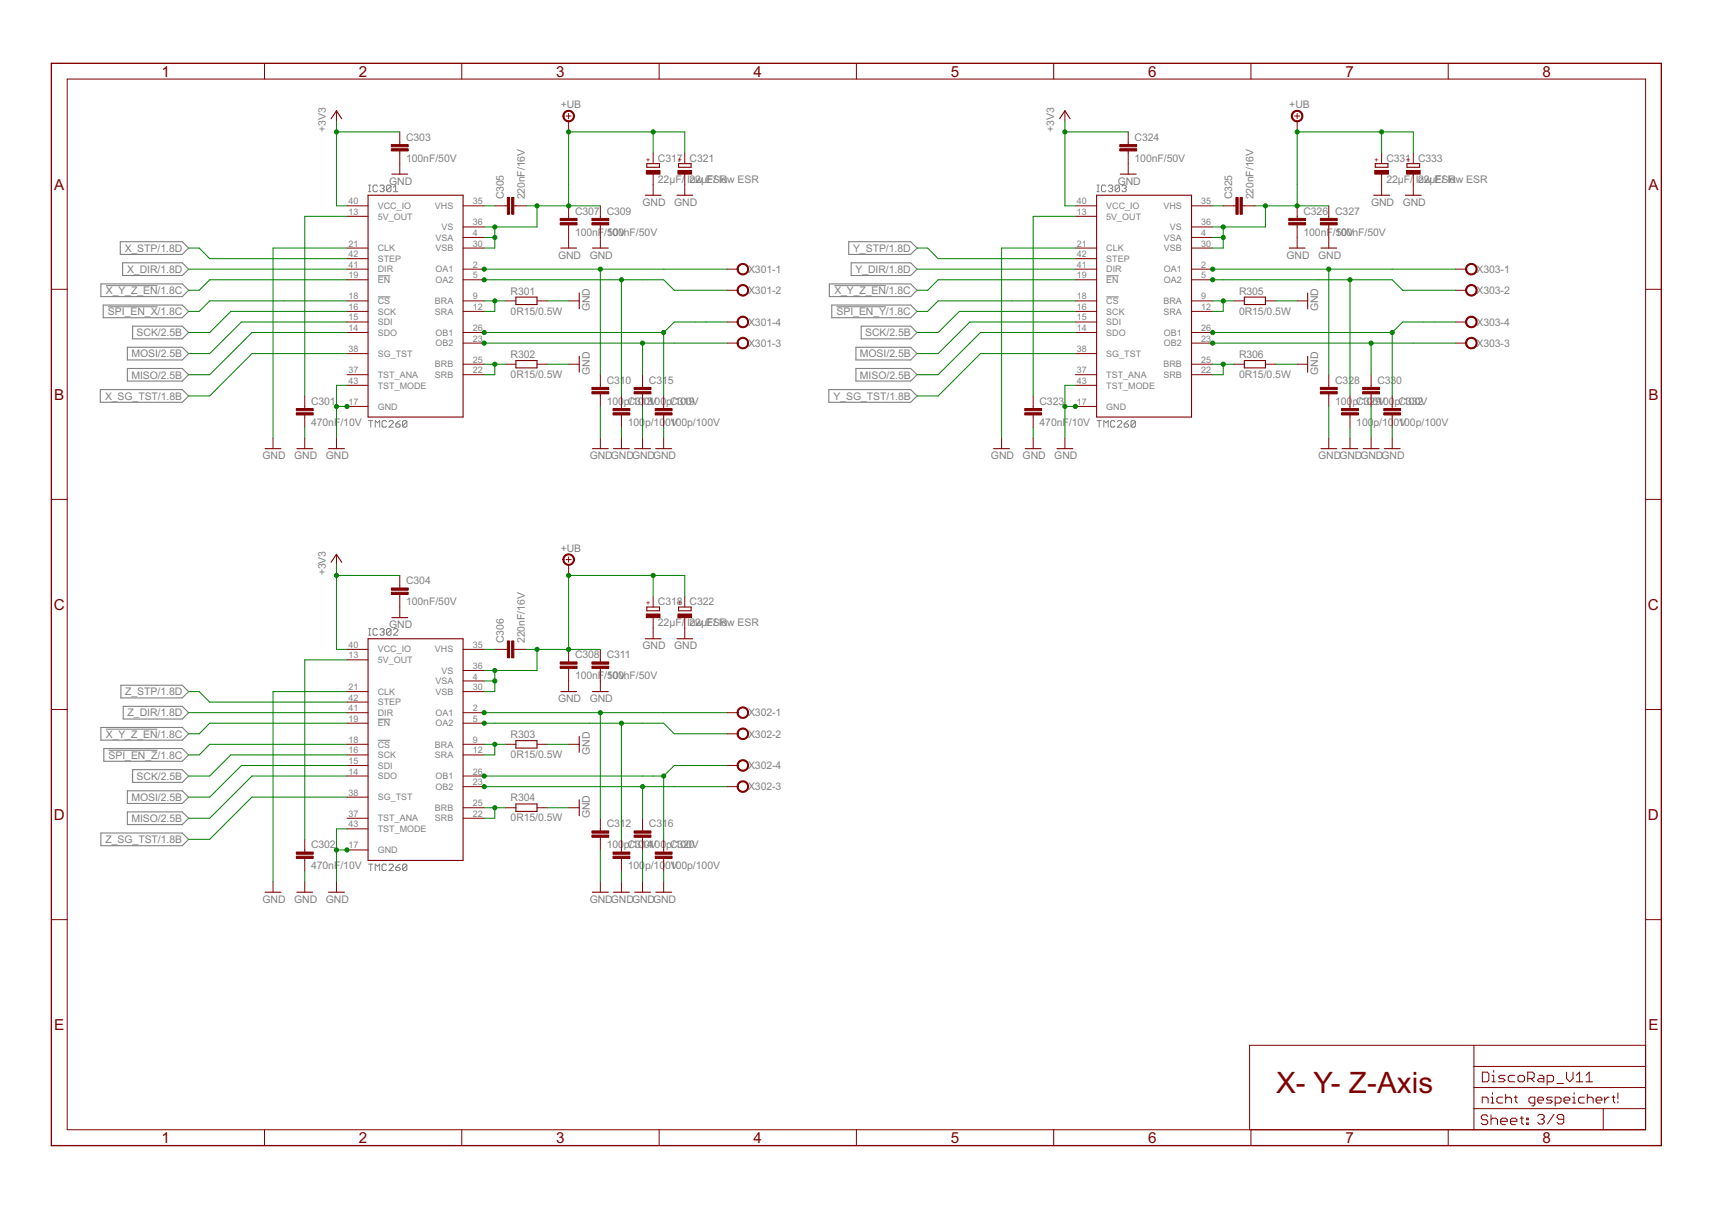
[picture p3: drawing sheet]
<svg xmlns="http://www.w3.org/2000/svg" width="297mm" height="210mm" viewBox="0 0 297 210" stroke-linecap="round" stroke-linejoin="round" font-family="sans-serif">
<g fill="none" stroke="#808080" stroke-width=".17">
<path d="M63.9 33.3h.4M63.9 32.1h.4M64.1 32.1v1.2M65.5 32.3l-.2-.2h-.4l-.2 .2v.8l.2 .2h.4l.2-.2M65.9 32.3l.2-.2h.4l.2 .2-.2 .4M66.3 32.7h.2M66.5 32.7l.2 .2-.2 .4h-.4l-.2-.2M67.8 32.3v.8l-.2 .2h-.3l-.2-.2M67.8 32.3l-.2-.2h-.3l-.2 .2v.8M67.8 32.3l-.7 .8M68.3 32.5l.3-.4v1.2M68.3 33.3h.7"/>
<path d="M190.3 33.3h.4M190.3 32.1h.4M190.5 32.1v1.2M191.9 32.3l-.2-.2h-.4l-.2 .2v.8l.2 .2h.4l.2-.2M192.3 32.3l.2-.2h.4l.2 .2-.2 .4M192.7 32.7h.2M192.9 32.7l.2 .2-.2 .4h-.4l-.2-.2M194.2 32.3v.8l-.1 .2h-.4l-.2-.2M194.2 32.3l-.1-.2h-.4l-.2 .2v.8M194.2 32.3l-.7 .8M194.7 32.3l.1-.2h.4l.2 .2-.2 .4M195 32.7h.2"/>
<path d="M195.2 32.7l.2 .2-.2 .4h-.4l-.1-.2M18.4 49.6h8.9M18.7 53.2h8.6M65.6 51.5h2.1M65.6 47.8h2.1M144.8 49.6h8.9M145.1 53.2h8.6M191.9 51.5h2.2M191.9 47.8h2.2M63.9 73h.8M64.3 73v1.1M65.1 74.1v-1.1l.4 .3 .4-.3v1.1"/>
<path d="M67.1 73.2l-.2-.2h-.4l-.2 .2v.7l.2 .2h.4l.2-.2M67.5 73.2l.2-.2h.4l.1 .2v.1l-.7 .8h.7M68.7 73.5h.5l.2 .4-.2 .2h-.3l-.2-.2zM69.4 73l-.7 .5M70.6 73.2l-.2-.2h-.4l-.2 .2v.7M70.6 73.2v.7l-.2 .2h-.4l-.2-.2M70.6 73.2l-.8 .7M190.3 73h.8M190.7 73v1.1M191.5 74.1v-1.1l.4 .3 .4-.3v1.1M193.4 73.2l-.1-.2h-.4l-.2 .2v.7l.2 .2h.4l.1-.2M193.9 73.2l.2-.2h.3l.2 .2v.1l-.7 .8h.7"/>
<path d="M195.1 73.5h.5l.2 .4-.2 .2h-.4l-.1-.2zM195.8 73l-.7 .5M197 73.2l-.2-.2h-.4l-.2 .2v.7M197 73.2v.7l-.2 .2h-.4l-.2-.2M197 73.2l-.8 .7M63.9 110.2h.4M63.9 109.1h.4M64.1 109.1v1.1M65.5 109.2l-.2-.1h-.4l-.2 .1v.8l.2 .2h.4l.2-.2M65.9 109.2l.2-.1h.4l.2 .1-.2 .4M66.3 109.6h.2M66.5 109.6l.2 .2-.2 .4h-.4l-.2-.2"/>
<path d="M67.8 109.2l-.2-.1h-.3l-.2 .1v.8M67.8 109.2v.8l-.2 .2h-.3l-.2-.2M67.8 109.2l-.7 .8M68.3 109.2l.2-.1h.3l.2 .1v.2l-.7 .8h.7M18.4 126.5h8.9M18.8 130.2h8.5M65.6 128.4h2.1M65.6 124.8h2.1M63.9 149.9h.8M64.3 149.9v1.1M65.1 151v-1.1l.4 .4 .4-.4v1.1M67.1 150.1l-.2-.2h-.4l-.2 .2v.8l.2 .1h.4l.2-.1"/>
<path d="M67.5 150.1l.2-.2h.4l.1 .2v.2l-.7 .7h.7M68.7 150.5h.5l.2 .4-.2 .1h-.3l-.2-.1zM69.4 149.9l-.7 .6M70.6 150.1l-.2-.2h-.4l-.2 .2v.8M70.6 150.1v.8l-.2 .1h-.4l-.2-.1M70.6 150.1l-.8 .8"/>
</g>
<g fill="none" stroke="#808080" stroke-width=".19">
<path d="M17.5 49.3h14.1l1.1 1.1-1.1 1.1h-14.1zM17.9 52.9h13.7l1.1 1.1-1.1 1.1h-13.7zM20.9 41.9h10.7l1.1 1.1-1.1 1.1h-10.7zM21.3 45.6h10.3l1.1 1.1-1.1 1.1h-10.3zM23 56.6h8.6l1.1 1.1-1.1 1.1h-8.6zM143.9 49.3h14.1l1.1 1.1-1.1 1.1h-14.1zM144.3 52.9h13.7l1.1 1.1-1.1 1.1h-13.7zM147.3 41.9h10.7l1.1 1.1-1.1 1.1h-10.7zM147.7 45.6h10.3l1.1 1.1-1.1 1.1h-10.3zM149.4 56.6h8.6l1.1 1.1-1.1 1.1h-8.6zM17.4 67.6h14.2l1.1 1.1-1.1 1.1h-14.2zM22.1 60.2h9.5l1.1 1.1-1.1 1.1h-9.5z"/>
<path d="M22.1 63.9h9.5l1.1 1.1-1.1 1.1h-9.5zM143.8 67.6h14.2l1.1 1.1-1.1 1.1h-14.2zM148.5 60.2h9.5l1.1 1.1-1.1 1.1h-9.5zM148.5 63.9h9.5l1.1 1.1-1.1 1.1h-9.5zM21 118.9h10.6l1.1 1.1-1.1 1.1h-10.6zM17.5 126.2h14.1l1.1 1.1-1.1 1.1h-14.1zM18 129.9h13.6l1.1 1.1-1.1 1.1h-13.6zM21.4 122.5h10.2l1.1 1.1-1.1 1.1h-10.2zM22.1 137.2h9.5l1.1 1.1-1.1 1.1h-9.5zM23 133.5h8.6l1.1 1.1-1.1 1.1h-8.6zM17.5 144.5h14.1l1.1 1.1-1.1 1.1h-14.1zM22.1 140.8h9.5l1.1 1.1-1.1 1.1h-9.5z"/>
</g>
<g fill="none" stroke="#800000" stroke-width=".17">
<path d="M11.7 13.7h273.8v182.3h-273.8zM45.9 11v2.7M58.4 19.2v1.9M80.1 11v2.7M98.7 19.7v.9M114.4 11v2.7M148.6 11v2.7M182.8 11v2.7M184.8 19.2v1.9M217 11v2.7M225.1 19.7v.9M251.3 11v2.7"/>
<path d="M60.2 35.7h3.7M60.2 37.5h3.7M69.4 22.9v2.2M69.4 26.2v4M80.3 35.7h3.7M80.3 39.4h3.7M85.9 35.7h2.2M89.1 35.7h2.2M98.2 20.1h.9M98.7 21.1v1.8M98.7 35.7v2.2M98.7 39v4"/>
<path d="M104.2 35.7v2.2M104.2 39v4M113.3 26.5v1.9M113.3 30.2v3.7M118.8 26.5v1.9M118.8 30.2v3.7M186.6 35.7h3.7M186.6 37.5h3.7M195.7 22.9v2.2M195.7 26.2v4M206.7 35.7h3.7M206.7 39.4h3.7"/>
<path d="M212.2 35.7h2.2M215.5 35.7h2.2M224.6 20.1h.9M225.1 21.1v1.8M225.1 35.7v2.2M225.1 39v4M230.5 35.7v2.2M230.5 39v4M239.7 26.5v1.9M239.7 30.2v3.7M245.2 26.5v1.9M245.2 30.2v3.7"/>
<path d="M8.9 50.2h2.8M60.2 44.9h3.7M60.2 46.7h3.7M60.2 52.2h3.7M60.2 54h3.7M60.2 55.9h3.7M60.2 57.7h3.7M60.2 48.5h3.7M60.2 43h3.7M80.3 46.7h3.7M80.3 52.2h3.7M80.3 54h3.7"/>
<path d="M80.3 57.7h3.7M80.3 48.5h3.7M80.3 59.5h3.7M80.3 41.2h3.7M80.3 43h3.7M87.7 52.2h1.8M93.2 52.2h1.8M98.7 52.2h1.8M126.2 46.7h1.8M126.2 55.9h1.8M126.2 59.5h1.8M126.2 50.4h1.8"/>
<path d="M186.6 44.9h3.7M186.6 46.7h3.7M186.6 52.2h3.7M186.6 54h3.7M186.6 55.9h3.7M186.6 57.7h3.7M186.6 48.5h3.7M186.6 43h3.7M206.7 46.7h3.7M206.7 52.2h3.7M206.7 54h3.7M206.7 57.7h3.7"/>
<path d="M206.7 48.5h3.7M206.7 59.5h3.7M206.7 41.2h3.7M206.7 43h3.7M214.1 52.2h1.8M219.6 52.2h1.8M225.1 52.2h1.8M252.5 46.7h1.9M252.5 55.9h1.9M252.5 59.5h1.9M252.5 50.4h1.9M285.5 50.2h2.7"/>
<path d="M47.4 76v1.8M52.9 68.7v2.2M52.9 72v2.2M52.9 76v1.8M58.4 76v1.8M60.2 61.3h3.7M60.2 65h3.7M60.2 66.8h3.7M60.2 70.5h3.7M80.3 63.2h3.7M80.3 65h3.7M87.7 63.2h1.8"/>
<path d="M93.2 63.2h1.8M98.7 63.2h1.8M104.2 65v2.2M104.2 68.3v2.2M104.2 76v1.8M107.8 68.7v2.2M107.8 72v2.2M107.8 76v1.8M111.5 65v2.2M111.5 68.3v2.2M111.5 76v1.8M115.1 68.7v2.2"/>
<path d="M115.1 72v2.2M115.1 76v1.8M173.8 76v1.8M179.3 68.7v2.2M179.3 72v2.2M179.3 76v1.8M184.8 76v1.8M186.6 61.3h3.7M186.6 65h3.7M186.6 66.8h3.7M186.6 70.5h3.7M206.7 63.2h3.7"/>
<path d="M206.7 65h3.7M214.1 63.2h1.8M219.6 63.2h1.8M225.1 63.2h1.8M230.5 65v2.2M230.5 68.3v2.2M230.5 76v1.8M234.2 68.7v2.2M234.2 72v2.2M234.2 76v1.8M237.9 65v2.2M237.9 68.3v2.2"/>
<path d="M237.9 76v1.8M241.6 68.7v2.2M241.6 72v2.2M241.6 76v1.8M8.9 86.6h2.8M58.4 96.2v1.8M69.4 99.8v2.2M98.2 97.1h.9M98.7 96.6v.9M98.7 98v1.8M285.5 86.6h2.7M60.2 112.6h3.7"/>
<path d="M60.2 120h3.7M60.2 114.5h3.7M69.4 103.1v4M80.3 112.6h3.7M80.3 116.3h3.7M80.3 118.1h3.7M80.3 120h3.7M85.9 112.6h2.2M89.1 112.6h2.2M98.7 112.6v2.2M98.7 115.9v4.1M104.2 112.6v2.2"/>
<path d="M104.2 115.9v4.1M113.3 103.5v1.8M113.3 107.1v3.7M118.8 103.5v1.8M118.8 107.1v3.7M8.9 123.1h2.8M60.2 121.8h3.7M60.2 123.6h3.7M60.2 129.1h3.7M60.2 131h3.7M60.2 132.8h3.7M60.2 134.6h3.7"/>
<path d="M60.2 138.3h3.7M60.2 125.5h3.7M80.3 123.6h3.7M80.3 129.1h3.7M80.3 131h3.7M80.3 134.6h3.7M80.3 125.5h3.7M80.3 136.5h3.7M87.7 129.1h1.8M93.2 129.1h1.8M98.7 129.1h1.8M126.2 123.6h1.8"/>
<path d="M126.2 132.8h1.8M126.2 136.5h1.8M126.2 127.3h1.8M285.5 123.1h2.7M8.9 159.5h2.8M47.4 152.9v1.9M52.9 145.6v2.2M52.9 148.9v2.2M52.9 152.9v1.9M58.4 152.9v1.9M60.2 141.9h3.7M60.2 143.8h3.7"/>
<path d="M60.2 147.4h3.7M80.3 140.1h3.7M80.3 141.9h3.7M87.7 140.1h1.8M93.2 140.1h1.8M98.7 140.1h1.8M104.2 141.9v2.2M104.2 145.2v2.2M104.2 152.9v1.9M107.8 145.6v2.2M107.8 148.9v2.2M107.8 152.9v1.9"/>
<path d="M111.5 141.9v2.2M111.5 145.2v2.2M111.5 152.9v1.9M115.1 145.6v2.2M115.1 148.9v2.2M115.1 152.9v1.9M285.5 159.5h2.7M45.9 196v2.7M80.1 196v2.7M114.4 196v2.7M148.6 196v2.7M182.8 196v2.7"/>
<path d="M217 196v2.7M251.3 196v2.7M255.7 192.3h29.8M255.7 181.3v14.7M255.7 188.7h29.8M255.7 185h29.8M257.2 191.3v-1h.7l.3 .3v.7M257.2 186h.8l.3 .3v1.1l-.3 .3h-.8zM258.1 193.7l-.2-.3h-.6l-.3 .3v.3l.3 .2h.6l.2 .3v.3l-.2 .3h-.6l-.3-.3M258.7 190.3h.3v1M258.7 191.3h.5M258.7 194.2l.3-.2h.5l.3 .2v.9"/>
<path d="M258.7 193.4v1.7M258.9 187.7h.5M258.9 186.5h.3v1.2M259 189.6v.2M259.2 185.7v.3M260.4 194.5h1.1v-.3l-.3-.2h-.5l-.3 .2v.6l.3 .3h.5M260.7 190.3h-.7l-.3 .3v.5l.3 .2h.7M261.1 186.5h-.8l-.3 .3 .3 .3h.5l.3 .3-.3 .3h-.8M261.2 190.6l.3-.3h.5l.2 .3v.7M261.2 189.8v1.5M262.1 194.5h1.1v-.3l-.3-.2h-.6l-.2 .2v.6l.2 .3h.6M262.7 190.3h.5"/>
<path d="M262.8 186.5h-.8l-.3 .3v.6l.3 .3h.8M263 190.1v1l.2 .2M263.4 186.8l.3-.3h.5l.3 .3v.6l-.3 .3h-.5l-.3-.3zM263.8 194h.5M264 193.7v1.1l.3 .3M264.9 194h.3v.2h-.3zM264.9 194.8h.3v.3h-.3zM265.1 187.1h.8l.3-.3v-.5l-.3-.3h-.8v1.7M265.6 187.1l.6 .6M266.3 191.3h-.8l-.2-.2v-.5l.2-.3h.8v1.3l-.3 .3h-.2M266.8 190.8h1v-.2l-.3-.3h-.5l-.2 .3v.5l.2 .2h.5M266.8 193.6l.3-.3h.6l.2 .3v.3l-.2 .3"/>
<path d="M267 186.5h.6l.3 .3v.9h-.9l-.3-.3 .3-.3h.9M267.4 194.2h.3M267.7 194.2l.2 .2v.3l-.2 .3h-.6l-.3-.3M268.4 187.7h.9l.3-.3v-.6l-.3-.3h-.9v1.7M269.3 190.3h-.7l-.3 .3 .3 .2h.5l.2 .3-.2 .2h-.8M269.6 193.3l-1.1 1.7M269.8 191.3h.8l.2-.2v-.5l-.2-.3h-.8v1.6M270.1 188h1.2M271.3 194.2h-.8l-.3-.3v-.3l.3-.3h.5l.3 .3v1.1l-.3 .3h-.5l-.3-.3M271.4 190.8h1v-.2l-.3-.3h-.5l-.2 .3v.5l.2 .2h.5M271.8 186v1.1l.6 .6 .5-.6v-1.1M272.9 190.3h.2v1"/>
<path d="M272.9 191.3h.5M273.1 189.6v.2M273.5 187.7h1.1M273.5 186.5l.6-.5v1.7M274.9 190.3h-.8l-.2 .3v.5l.2 .2h.8M275.2 187.7h1.1M275.2 186.5l.5-.5v1.7M275.4 190.6l.3-.3h.5l.2 .3v.7M275.4 189.8v1.5M276.9 190.8h1v-.2l-.2-.3h-.5l-.3 .3v.5l.3 .2h.5M278.2 192.3v3.7M278.4 190.3v1"/>
<path d="M279.2 190.3h-.3l-.5 .5M279.7 190.3h.5M280 190.1v1l.2 .2M280.7 189.6v1M280.7 191.1v.2M285.5 181.3h-68.7v14.7"/>
</g>
<g fill="none" stroke="#800000" stroke-width=".19">
<path d="M57.4 20.6l1-1.4 .9 1.4M63.9 33.9h16.4v38.4h-16.4zM68 30.2h2.7M112 33.9h2.7M112.2 28.4h2.2v.6h-2.2zM117.5 33.9h2.7M117.7 28.4h2.2v.6h-2.2zM183.9 20.6l.9-1.4 .9 1.4M190.3 33.9h16.4v38.4h-16.4zM194.4 30.2h2.7M238.3 33.9h2.8M238.6 28.4h2.2v.6h-2.2z"/>
<path d="M243.8 33.9h2.8M244.1 28.4h2.2v.6h-2.2zM89.5 51.5h3.7v1.3h-3.7zM97.3 43h2.7M100.5 50.8v2.8M102.8 43h2.7M215.9 51.5h3.7v1.3h-3.7zM223.7 43h2.7M226.9 50.8v2.8M229.2 43h2.7M46 77.8h2.7M51.5 77.8h2.8"/>
<path d="M57 77.8h2.8M89.5 62.5h3.7v1.3h-3.7zM100.5 61.8v2.8M102.8 77.8h2.7M106.4 77.8h2.8M110.1 77.8h2.8M113.8 77.8h2.7M172.4 77.8h2.8M177.9 77.8h2.7M183.4 77.8h2.7M215.9 62.5h3.7v1.3h-3.7zM226.9 61.8v2.8"/>
<path d="M229.2 77.8h2.7M232.9 77.8h2.7M236.5 77.8h2.8M240.2 77.8h2.7M57.4 97.5l1-1.3 .9 1.3M63.9 110.8h16.4v38.5h-16.4zM68 107.1h2.7M97.3 120h2.7M102.8 120h2.7M112 110.8h2.7M112.2 105.3h2.2v.7h-2.2zM117.5 110.8h2.7"/>
<path d="M117.7 105.3h2.2v.7h-2.2zM89.5 128.5h3.7v1.3h-3.7zM89.5 139.5h3.7v1.3h-3.7zM100.5 127.8v2.7M100.5 138.7v2.8M46 154.8h2.7M51.5 154.8h2.8M57 154.8h2.8M102.8 154.8h2.7M106.4 154.8h2.8M110.1 154.8h2.8M113.8 154.8h2.7"/>
</g>
<path d="M8.9 11h279.3v187.7h-279.3z" fill="none" stroke="#800000" stroke-width=".23"/>
<g fill="#800000" stroke="#800000" stroke-width=".17">
<path d="M97.8 19.6a1.01 1.01 0 0 1 1.7-.1 1.01 1.01 0 0 1-.5 1.6 1.01 1.01 0 0 1-1.3-1h.2a.83 .83 0 0 1 1.2-.6 .83 .83 0 0 1 .1 1.3 .83 .83 0 0 1-1.3-.4v-.3h-.2z" fill-rule="evenodd"/>
<path d="M128.1 46.1a1 1 0 0 1 1.6 0 1 1 0 0 1-.5 1.5 1 1 0 0 1-1.3-.9h.2a.83 .83 0 0 1 1.1-.8 .83 .83 0 0 1 .2 1.4 .83 .83 0 0 1-1.3-.4v-.2h-.2z" fill-rule="evenodd"/>
<path d="M128.1 49.8a1 1 0 0 1 1.6-.1 1 1 0 0 1-.5 1.6 1 1 0 0 1-1.3-.9h.2a.83 .83 0 0 1 1.1-.8 .83 .83 0 0 1 .2 1.4 .83 .83 0 0 1-1.3-.4v-.2h-.2z" fill-rule="evenodd"/>
<path d="M128.1 58.9a1 1 0 0 1 1.6 0 1 1 0 0 1-.5 1.6 1 1 0 0 1-1.3-1h.2a.83 .83 0 0 1 1.1-.8 .83 .83 0 0 1 .3 1.4 .83 .83 0 0 1-1.4-.3v-.3h-.2z" fill-rule="evenodd"/>
<path d="M128.1 55.3a1 1 0 0 1 1.6-.1 1 1 0 0 1-.5 1.6 1 1 0 0 1-1.3-.9h.2a.83 .83 0 0 1 1.1-.8 .83 .83 0 0 1 .3 1.3 .83 .83 0 0 1-1.4-.3v-.2h-.2z" fill-rule="evenodd"/>
<path d="M224.2 19.6a1.01 1.01 0 0 1 1.7-.1 1.01 1.01 0 0 1-.5 1.6 1.01 1.01 0 0 1-1.4-1h.2a.82 .82 0 0 1 1.2-.7 .82 .82 0 0 1 .2 1.3 .82 .82 0 0 1-1.3-.3l-.1-.3h-.2z" fill-rule="evenodd"/>
<path d="M254.4 46.1a1.01 1.01 0 0 1 1.7 0 1.01 1.01 0 0 1-.5 1.5 1.01 1.01 0 0 1-1.3-.9h.2a.82 .82 0 0 1 1.1-.8 .82 .82 0 0 1 .2 1.4 .82 .82 0 0 1-1.3-.4v-.2h-.2z" fill-rule="evenodd"/>
<path d="M254.4 49.8a1.01 1.01 0 0 1 1.7-.1 1.01 1.01 0 0 1-.5 1.6 1.01 1.01 0 0 1-1.3-.9h.2a.82 .82 0 0 1 1.1-.8 .82 .82 0 0 1 .2 1.4 .82 .82 0 0 1-1.3-.4v-.2h-.2z" fill-rule="evenodd"/>
<path d="M254.4 58.9a1.01 1.01 0 0 1 1.7 0 1.01 1.01 0 0 1-.5 1.6 1.01 1.01 0 0 1-1.3-1h.2a.82 .82 0 0 1 1.1-.8 .82 .82 0 0 1 .2 1.4 .82 .82 0 0 1-1.3-.3v-.3h-.2z" fill-rule="evenodd"/>
<path d="M254.4 55.3a1.01 1.01 0 0 1 1.7-.1 1.01 1.01 0 0 1-.5 1.6 1.01 1.01 0 0 1-1.3-.9h.2a.82 .82 0 0 1 1.1-.8 .82 .82 0 0 1 .2 1.3 .82 .82 0 0 1-1.3-.3v-.2h-.2z" fill-rule="evenodd"/>
<path d="M97.8 96.5a1.01 1.01 0 0 1 1.7-.1 1.01 1.01 0 0 1-.5 1.6 1.01 1.01 0 0 1-1.3-.9h.2a.82 .82 0 0 1 1.2-.7 .82 .82 0 0 1 .1 1.4 .82 .82 0 0 1-1.3-.5v-.2h-.2z" fill-rule="evenodd"/>
<path d="M128.1 123.1a1 1 0 0 1 1.6-.1 1 1 0 0 1-.5 1.6 1 1 0 0 1-1.3-1h.2a.83 .83 0 0 1 1.1-.8 .83 .83 0 0 1 .3 1.4 .83 .83 0 0 1-1.4-.3v-.3h-.2z" fill-rule="evenodd"/>
<path d="M128.1 126.7a1 1 0 0 1 1.6 0 1 1 0 0 1-.5 1.5 1 1 0 0 1-1.3-.9h.2a.83 .83 0 0 1 1.1-.8 .83 .83 0 0 1 .3 1.4 .83 .83 0 0 1-1.4-.4v-.2h-.2z" fill-rule="evenodd"/>
<path d="M128.3 135.7a1 1 0 0 1 1.5 .3 1 1 0 0 1-.7 1.4 1 1 0 0 1-1.2-.9h.2a.83 .83 0 0 1 1.1-.8 .83 .83 0 0 1 .3 1.3 .83 .83 0 0 1-1.4-.3v-.2h-.2v-.3z" fill-rule="evenodd"/>
<path d="M128.3 132a1 1 0 0 1 1.5 .3 1 1 0 0 1-.7 1.5 1 1 0 0 1-1.2-1h.2a.83 .83 0 0 1 1.1-.8 .83 .83 0 0 1 .3 1.4 .83 .83 0 0 1-1.4-.4v-.2h-.2v-.3z" fill-rule="evenodd"/>
</g>
<g fill="#800000" stroke="#800000" stroke-width=".17">
<path d="M102.7 67.9h2.9v.4h-2.9z"/>
<path d="M102.7 67.2h2.9v.4h-2.9z"/>
<path d="M106.4 71.6h2.9v.4h-2.9z"/>
<path d="M106.4 70.9h2.9v.3h-2.9z"/>
<path d="M110 67.9h2.9v.4h-2.9z"/>
<path d="M110 67.2h2.9v.4h-2.9z"/>
<path d="M113.7 71.6h2.9v.4h-2.9z"/>
<path d="M113.7 70.9h2.9v.3h-2.9z"/>
<path d="M67.9 25.8h2.9v.4h-2.9z"/>
<path d="M67.9 25.1h2.9v.4h-2.9z"/>
<path d="M97.2 38.6h2.9v.4h-2.9z"/>
<path d="M97.2 37.9h2.9v.4h-2.9z"/>
<path d="M88.8 34.2h.4v3h-.4z"/>
<path d="M88 34.2h.4v3h-.4z"/>
<path d="M51.4 71.6h2.9v.4h-2.9z"/>
<path d="M51.4 70.9h2.9v.3h-2.9z"/>
<path d="M102.7 38.6h2.9v.4h-2.9z"/>
<path d="M102.7 37.9h2.9v.4h-2.9z"/>
<path d="M112.1 29.6h2.4v.6h-2.4z"/>
<path d="M117.6 29.6h2.4v.6h-2.4z"/>
<path d="M229.1 67.9h2.9v.4h-2.9z"/>
<path d="M229.1 67.2h2.9v.4h-2.9z"/>
<path d="M232.8 71.6h2.9v.4h-2.9z"/>
<path d="M232.8 70.9h2.9v.3h-2.9z"/>
<path d="M236.4 67.9h3v.4h-3z"/>
<path d="M236.4 67.2h3v.4h-3z"/>
<path d="M240.1 71.6h2.9v.4h-2.9z"/>
<path d="M240.1 70.9h2.9v.3h-2.9z"/>
<path d="M194.3 25.8h2.9v.4h-2.9z"/>
<path d="M194.3 25.1h2.9v.4h-2.9z"/>
<path d="M223.6 38.6h2.9v.4h-2.9z"/>
<path d="M223.6 37.9h2.9v.4h-2.9z"/>
<path d="M215.2 34.2h.3v3h-.3z"/>
<path d="M214.4 34.2h.4v3h-.4z"/>
<path d="M177.8 71.6h2.9v.4h-2.9z"/>
<path d="M177.8 70.9h2.9v.3h-2.9z"/>
<path d="M229.1 38.6h2.9v.4h-2.9z"/>
<path d="M229.1 37.9h2.9v.4h-2.9z"/>
<path d="M238.5 29.6h2.4v.6h-2.4z"/>
<path d="M244 29.6h2.4v.6h-2.4z"/>
<path d="M102.7 144.9h2.9v.3h-2.9z"/>
<path d="M102.7 144.1h2.9v.4h-2.9z"/>
<path d="M106.4 148.5h2.9v.4h-2.9z"/>
<path d="M106.4 147.8h2.9v.4h-2.9z"/>
<path d="M110 144.9h2.9v.3h-2.9z"/>
<path d="M110 144.1h2.9v.4h-2.9z"/>
<path d="M113.7 148.5h2.9v.4h-2.9z"/>
<path d="M113.7 147.8h2.9v.4h-2.9z"/>
<path d="M67.9 102.7h2.9v.4h-2.9z"/>
<path d="M67.9 102h2.9v.4h-2.9z"/>
<path d="M97.2 115.6h2.9v.4h-2.9z"/>
<path d="M97.2 114.8h2.9v.4h-2.9z"/>
<path d="M88.8 111.2h.4v2.9h-.4z"/>
<path d="M88 111.2h.4v2.9h-.4z"/>
<path d="M51.4 148.5h2.9v.4h-2.9z"/>
<path d="M51.4 147.8h2.9v.4h-2.9z"/>
<path d="M102.7 115.6h2.9v.4h-2.9z"/>
<path d="M102.7 114.8h2.9v.4h-2.9z"/>
<path d="M112.1 106.5h2.4v.6h-2.4z"/>
<path d="M117.6 106.5h2.4v.6h-2.4z"/>
</g>
<g fill="none" stroke="#008000" stroke-width=".17">
<path d="M58.4 21.1v14.6h1.8M58.4 22.9h11M60.2 37.5h-7.3v31.2M84 35.7h1.9M85.9 39.4v3.6h-1.9M91.3 35.7h12.9M93.2 35.7v3.7h-9.2M113.3 22.9v3.6M118.8 26.5v-3.6h-20.1v12.8M184.8 21.1v14.6h1.8M184.8 22.9h10.9M186.6 37.5h-7.3v31.2"/>
<path d="M210.4 35.7h1.8M212.2 39.4v3.6h-1.8M217.7 35.7h12.8M219.6 35.7v3.7h-9.2M239.7 22.9v3.6M245.2 26.5v-3.6h-20.1v12.8M32.7 43h1.9l1.8 1.9h23.8M32.7 46.7h27.5M60.2 43h-12.8v33M60.2 52.2h-23.8l-1.8 1.8h-1.9M60.2 48.5h-23.8l-1.8 1.9h-1.9M60.2 54h-20.2l-3.6 3.7h-3.7"/>
<path d="M60.2 57.7h-16.5l-7.3 7.3h-3.7M60.2 55.9h-18.3l-5.5 5.4h-3.7M84 41.2h1.9M84 52.2h3.7M84 48.5h31.1l1.9 1.9h9.2M84 46.7h42.2M84 57.7h31.1M84 59.5h42.2M85.9 52.2v1.8h-1.9M95 52.2h3.7M104.2 46.7v18.3M107.8 48.5v20.2"/>
<path d="M111.5 59.5v5.5M115.1 57.7v11M126.2 55.9h-9.2l-1.9 1.8M159.1 43h1.9l1.8 1.9h23.8M159.1 46.7h27.5M186.6 43h-12.8v33M186.6 52.2h-23.8l-1.8 1.8h-1.9M186.6 48.5h-23.8l-1.8 1.9h-1.9M186.6 54h-20.1l-3.7 3.7h-3.7M186.6 57.7h-16.5l-7.3 7.3h-3.7M186.6 55.9h-18.3l-5.5 5.4h-3.7M210.4 41.2h1.8"/>
<path d="M210.4 52.2h3.7M210.4 48.5h31.2l1.8 1.9h9.1M210.4 46.7h42.1M210.4 57.7h31.2M210.4 59.5h42.1M212.2 52.2v1.8h-1.8M221.4 52.2h3.7M230.5 46.7v18.3M234.2 48.5v20.2M237.9 59.5v5.5M241.6 57.7v11M252.5 55.9h-9.1l-1.8 1.8"/>
<path d="M52.9 74.2v1.8M58.4 70.5h1.8M60.2 66.8h-1.8v9.2M60.2 61.3h-16.5l-7.3 7.4h-3.7M84 63.2h3.7M85.9 63.2v1.8h-1.9M95 63.2h3.7M104.2 70.5v5.5M107.8 74.2v1.8M111.5 70.5v5.5M115.1 74.2v1.8M179.3 74.2v1.8"/>
<path d="M184.8 70.5h1.8M186.6 66.8h-1.8v9.2M186.6 61.3h-16.5l-7.3 7.4h-3.7M210.4 63.2h3.7M212.2 63.2v1.8h-1.8M221.4 63.2h3.7M230.5 70.5v5.5M234.2 74.2v1.8M237.9 70.5v5.5M241.6 74.2v1.8M58.4 98v14.6h1.8M58.4 99.8h11"/>
<path d="M113.3 99.8v3.7M32.7 120h1.9l1.8 1.8h23.8M60.2 120h-12.8v32.9M60.2 114.5h-7.3v31.1M84 112.6h1.9M84 118.1h1.9M85.9 116.3v3.7h-1.9M91.3 112.6h12.9M93.2 112.6v3.7h-9.2M118.8 103.5v-3.7h-20.1v12.8M32.7 123.6h27.5M60.2 129.1h-23.8l-1.8 1.9h-1.9"/>
<path d="M60.2 131h-20.2l-3.6 3.6h-3.7M60.2 134.6h-16.5l-7.3 7.3h-3.7M60.2 132.8h-18.3l-5.5 5.5h-3.7M60.2 138.3h-16.5l-7.3 7.3h-3.7M60.2 125.5h-23.8l-1.8 1.8h-1.9M84 129.1h3.7M84 134.6h31.1M84 125.5h31.1l1.9 1.8h9.2M84 123.6h42.2M84 136.5h42.2M85.9 129.1v1.9h-1.9M95 129.1h3.7"/>
<path d="M104.2 123.6v18.3M107.8 125.5v20.1M111.5 136.5v5.4M115.1 134.6v11M126.2 132.8h-9.2l-1.9 1.8M52.9 151.1v1.8M58.4 147.4h1.8M60.2 143.8h-1.8v9.1M84 140.1h3.7M85.9 140.1v1.8h-1.9M95 140.1h3.7M104.2 147.4v5.5"/>
<path d="M107.8 151.1v1.8M111.5 147.4v5.5M115.1 151.1v1.8"/>
</g>
<g fill="#008000" stroke="#008000" stroke-width=".17">
<circle cx="58.4" cy="22.9" r=".36"/>
<circle cx="184.8" cy="22.9" r=".36"/>
<circle cx="58.4" cy="99.8" r=".36"/>
<circle cx="85.9" cy="41.2" r=".36"/>
<circle cx="85.9" cy="39.4" r=".36"/>
<circle cx="93.2" cy="35.7" r=".36"/>
<circle cx="98.7" cy="35.7" r=".36"/>
<circle cx="98.7" cy="22.9" r=".36"/>
<circle cx="113.3" cy="22.9" r=".36"/>
<circle cx="212.2" cy="41.2" r=".36"/>
<circle cx="212.2" cy="39.4" r=".36"/>
<circle cx="219.6" cy="35.7" r=".36"/>
<circle cx="225.1" cy="35.7" r=".36"/>
<circle cx="225.1" cy="22.9" r=".36"/>
<circle cx="239.7" cy="22.9" r=".36"/>
<circle cx="85.9" cy="118.1" r=".36"/>
<circle cx="85.9" cy="116.3" r=".36"/>
<circle cx="93.2" cy="112.6" r=".36"/>
<circle cx="98.7" cy="112.6" r=".36"/>
<circle cx="98.7" cy="99.8" r=".36"/>
<circle cx="113.3" cy="99.8" r=".36"/>
<circle cx="58.4" cy="70.5" r=".36"/>
<circle cx="60.2" cy="70.5" r=".36"/>
<circle cx="184.8" cy="70.5" r=".36"/>
<circle cx="186.6" cy="70.5" r=".36"/>
<circle cx="58.4" cy="147.4" r=".36"/>
<circle cx="60.2" cy="147.4" r=".36"/>
<circle cx="84" cy="48.5" r=".36"/>
<circle cx="107.8" cy="48.5" r=".36"/>
<circle cx="84" cy="46.7" r=".36"/>
<circle cx="104.2" cy="46.7" r=".36"/>
<circle cx="85.9" cy="52.2" r=".36"/>
<circle cx="85.9" cy="63.2" r=".36"/>
<circle cx="84" cy="57.7" r=".36"/>
<circle cx="115.1" cy="57.7" r=".36"/>
<circle cx="84" cy="59.5" r=".36"/>
<circle cx="111.5" cy="59.5" r=".36"/>
<circle cx="210.4" cy="48.5" r=".36"/>
<circle cx="234.2" cy="48.5" r=".36"/>
<circle cx="210.4" cy="46.7" r=".36"/>
<circle cx="230.5" cy="46.7" r=".36"/>
<circle cx="212.2" cy="52.2" r=".36"/>
<circle cx="212.2" cy="63.2" r=".36"/>
<circle cx="210.4" cy="57.7" r=".36"/>
<circle cx="241.6" cy="57.7" r=".36"/>
<circle cx="210.4" cy="59.5" r=".36"/>
<circle cx="237.9" cy="59.5" r=".36"/>
<circle cx="84" cy="125.5" r=".36"/>
<circle cx="107.8" cy="125.5" r=".36"/>
<circle cx="84" cy="123.6" r=".36"/>
<circle cx="104.2" cy="123.6" r=".36"/>
<circle cx="85.9" cy="129.1" r=".36"/>
<circle cx="85.9" cy="140.1" r=".36"/>
<circle cx="84" cy="134.6" r=".36"/>
<circle cx="115.1" cy="134.6" r=".36"/>
<circle cx="84" cy="136.5" r=".36"/>
<circle cx="111.5" cy="136.5" r=".36"/>
</g>
<text font-size="5.7" fill="#800000" x="221.4" y="189.6">X- Y- Z-Axis</text>
<g font-size="2.9" fill="#800000">
<text x="28" y="13.3">1</text>
<text x="62.3" y="13.3">2</text>
<text x="96.5" y="13.3">3</text>
<text x="130.7" y="13.3">4</text>
<text x="165" y="13.3">5</text>
<text x="199.2" y="13.3">6</text>
<text x="233.4" y="13.3">7</text>
<text x="267.7" y="13.3">8</text>
<text x="9.4" y="32.9">A</text>
<text x="286" y="32.9">A</text>
<text x="9.4" y="69.3">B</text>
<text x="286" y="69.3">B</text>
<text x="9.3" y="105.8">C</text>
<text x="285.9" y="105.8">C</text>
<text x="9.3" y="142.2">D</text>
<text x="285.9" y="142.2">D</text>
<text x="9.4" y="178.7">E</text>
<text x="286" y="178.7">E</text>
<text x="28" y="198.3">1</text>
<text x="62.3" y="198.3">2</text>
<text x="96.5" y="198.3">3</text>
<text x="130.7" y="198.3">4</text>
<text x="165" y="198.3">5</text>
<text x="199.2" y="198.3">6</text>
<text x="233.4" y="198.3">7</text>
<text x="267.7" y="198.3">8</text>
</g>
<g font-size="2" fill="#808080">
<text x="56.5" y="22.9" transform="rotate(-90 56.5 22.9)">+3V3</text>
<text x="97.3" y="18.8">+UB</text>
<text x="182.9" y="22.9" transform="rotate(-90 182.9 22.9)">+3V3</text>
<text x="223.7" y="18.8">+UB</text>
<text x="70.5" y="28.1">100nF/50V</text>
<text x="70.5" y="24.4">C303</text>
<text x="114.1" y="28">C317 C321</text>
<text x="196.9" y="28.1">100nF/50V</text>
<text x="196.9" y="24.4">C324</text>
<text x="240.5" y="28">C331 C333</text>
<text x="67.5" y="32">GND</text>
<text x="87.4" y="34.6" transform="rotate(-90 87.4 34.6)">C305</text>
<text x="91.1" y="34.6" transform="rotate(-90 91.1 34.6)">220nF/16V</text>
<text x="111.5" y="35.7">GND</text>
<text x="114.1" y="31.7">22µF/ l22µESlR</text>
<text x="117" y="35.7">GND</text>
<text x="119.7" y="31.7">ow F/ ow ESR</text>
<text x="193.9" y="32">GND</text>
<text x="213.8" y="34.6" transform="rotate(-90 213.8 34.6)">C325</text>
<text x="217.5" y="34.6" transform="rotate(-90 217.5 34.6)">220nF/16V</text>
<text x="237.9" y="35.7">GND</text>
<text x="240.5" y="31.7">22µF/ l22µESlR</text>
<text x="243.4" y="35.7">GND</text>
<text x="246.1" y="31.7">ow F/ ow ESR</text>
<text x="99.8" y="40.9">100nF/15000VnF/50V</text>
<text x="99.8" y="37.3">C307 C309</text>
<text x="226.2" y="40.9">100nF/15000VnF/50V</text>
<text x="226.2" y="37.3">C326 C327</text>
<text x="21.6" y="43.7">X_STP/1.8D</text>
<text x="22.1" y="47.3">X_DIR/1.8D</text>
<text x="96.8" y="44.9">GND</text>
<text x="102.3" y="44.9">GND</text>
<text x="129.8" y="47.3">X301-1</text>
<text x="148" y="43.7">Y_STP/1.8D</text>
<text x="148.5" y="47.3">Y_DIR/1.8D</text>
<text x="223.2" y="44.9">GND</text>
<text x="228.7" y="44.9">GND</text>
<text x="256.2" y="47.3">X303-1</text>
<text x="18.4" y="51">X_Y_Z_EN/1.8C</text>
<text x="88.6" y="51.1">R301</text>
<text x="129.8" y="51">X301-2</text>
<text x="144.8" y="51">X_Y_Z_EN/1.8C</text>
<text x="215" y="51.1">R305</text>
<text x="256.2" y="51">X303-2</text>
<text x="18.7" y="54.7">SPI_EN_X/1.8C</text>
<text x="23.7" y="58.3">SCK/2.5B</text>
<text x="88.6" y="54.6">0R15/0.5W</text>
<text x="102.3" y="54" transform="rotate(-90 102.3 54)">GND</text>
<text x="129.8" y="56.5">X301-4</text>
<text x="145.1" y="54.7">SPI_EN_Y/1.8C</text>
<text x="150.1" y="58.3">SCK/2.5B</text>
<text x="215" y="54.6">0R15/0.5W</text>
<text x="228.7" y="54" transform="rotate(-90 228.7 54)">GND</text>
<text x="256.2" y="56.5">X303-4</text>
<text x="22.8" y="62">MOSI/2.5B</text>
<text x="22.8" y="65.7">MISO/2.5B</text>
<text x="88.6" y="65.6">0R15/0.5W</text>
<text x="88.6" y="62.1">R302</text>
<text x="102.3" y="65" transform="rotate(-90 102.3 65)">GND</text>
<text x="129.8" y="60.2">X301-3</text>
<text x="149.2" y="62">MOSI/2.5B</text>
<text x="149.2" y="65.7">MISO/2.5B</text>
<text x="215" y="65.6">0R15/0.5W</text>
<text x="215" y="62.1">R306</text>
<text x="228.7" y="65" transform="rotate(-90 228.7 65)">GND</text>
<text x="256.2" y="60.2">X303-3</text>
<text x="18.2" y="69.3">X_SG_TST/1.8B</text>
<text x="54" y="70.2">C301</text>
<text x="105.3" y="70.2">100pC313V</text>
<text x="105.3" y="66.6">C310</text>
<text x="109.2" y="70.2">/100100pC319</text>
<text x="112.6" y="66.6">C315</text>
<text x="116.6" y="70.2">/100V</text>
<text x="144.6" y="69.3">Y_SG_TST/1.8B</text>
<text x="180.4" y="70.2">C323</text>
<text x="231.7" y="70.2">100pC329V</text>
<text x="231.7" y="66.6">C328</text>
<text x="235.6" y="70.2">/100100pC332</text>
<text x="239" y="66.6">C330</text>
<text x="243" y="70.2">/100V</text>
<text x="54" y="73.9">470nF/10V</text>
<text x="108.9" y="73.9">100</text>
<text x="111.9" y="73.9">p/1001V00p/100V</text>
<text x="180.4" y="73.9">470nF/10V</text>
<text x="235.3" y="73.9">100</text>
<text x="238.3" y="73.9">p/1001V00p/100V</text>
<text x="45.5" y="79.7">GND</text>
<text x="51" y="79.7">GND</text>
<text x="56.5" y="79.7">GND</text>
<text x="102.3" y="79.7">GNDGNDGNDGND</text>
<text x="171.9" y="79.7">GND</text>
<text x="177.4" y="79.7">GND</text>
<text x="182.9" y="79.7">GND</text>
<text x="228.7" y="79.7">GNDGNDGNDGND</text>
<text x="97.3" y="95.7">+UB</text>
<text x="56.5" y="99.8" transform="rotate(-90 56.5 99.8)">+3V3</text>
<text x="70.5" y="101.4">C304</text>
<text x="70.5" y="105">100nF/50V</text>
<text x="114.1" y="105">C318 C322</text>
<text x="67.5" y="109">GND</text>
<text x="87.4" y="111.5" transform="rotate(-90 87.4 111.5)">C306</text>
<text x="91.1" y="111.5" transform="rotate(-90 91.1 111.5)">220nF/16V</text>
<text x="111.5" y="112.6">GND</text>
<text x="114.1" y="108.6">22µF/ l22µESlR</text>
<text x="117" y="112.6">GND</text>
<text x="119.7" y="108.6">ow F/ ow ESR</text>
<text x="99.8" y="117.9">100nF/15000VnF/50V</text>
<text x="99.8" y="114.2">C308 C311</text>
<text x="21.7" y="120.6">Z_STP/1.8D</text>
<text x="22.1" y="124.3">Z_DIR/1.8D</text>
<text x="96.8" y="121.8">GND</text>
<text x="102.3" y="121.8">GND</text>
<text x="129.8" y="124.3">X302-1</text>
<text x="18.4" y="127.9">X_Y_Z_EN/1.8C</text>
<text x="18.8" y="131.6">SPI_EN_Z/1.8C</text>
<text x="88.6" y="131.5">0R15/0.5W</text>
<text x="88.6" y="128">R303</text>
<text x="102.3" y="131" transform="rotate(-90 102.3 131)">GND</text>
<text x="129.8" y="127.9">X302-2</text>
<text x="23.7" y="135.3">SCK/2.5B</text>
<text x="129.8" y="137.1">X302-3</text>
<text x="129.8" y="133.4">X302-4</text>
<text x="22.8" y="138.9">MOSI/2.5B</text>
<text x="22.8" y="142.6">MISO/2.5B</text>
<text x="88.6" y="142.5">0R15/0.5W</text>
<text x="88.6" y="139">R304</text>
<text x="102.3" y="141.9" transform="rotate(-90 102.3 141.9)">GND</text>
<text x="105.3" y="143.5">C312</text>
<text x="112.6" y="143.5">C316</text>
<text x="18.3" y="146.3">Z_SG_TST/1.8B</text>
<text x="54" y="147.2">C302</text>
<text x="105.3" y="147.2">100pC314V</text>
<text x="109.2" y="147.2">/100100pC320</text>
<text x="116.6" y="147.2">/100V</text>
<text x="54" y="150.8">470nF/10V</text>
<text x="108.9" y="150.8">100</text>
<text x="111.9" y="150.8">p/1001V00p/100V</text>
<text x="45.5" y="156.6">GND</text>
<text x="51" y="156.6">GND</text>
<text x="56.5" y="156.6">GND</text>
<text x="102.3" y="156.6">GNDGNDGNDGND</text>
</g>
<g font-size="1.7" fill="#808080">
<text x="60.4" y="35.4">40</text>
<text x="82" y="35.4">35</text>
<text x="186.8" y="35.4">40</text>
<text x="208.4" y="35.4">35</text>
<text x="60.4" y="37.3">13</text>
<text x="65.5" y="36.3">VCC_IO</text>
<text x="65.5" y="38.1">5V_OUT</text>
<text x="75.5" y="36.3">VHS</text>
<text x="75.6" y="41.8">VSA</text>
<text x="76.6" y="39.9">VS</text>
<text x="82" y="39.1">36</text>
<text x="82" y="40.9">4</text>
<text x="186.8" y="37.3">13</text>
<text x="191.9" y="36.3">VCC_IO</text>
<text x="191.9" y="38.1">5V_OUT</text>
<text x="201.9" y="36.3">VHS</text>
<text x="201.9" y="41.8">VSA</text>
<text x="203" y="39.9">VS</text>
<text x="208.4" y="39.1">36</text>
<text x="208.4" y="40.9">4</text>
<text x="60.4" y="44.6">42</text>
<text x="60.4" y="46.4">41</text>
<text x="60.4" y="42.8">21</text>
<text x="65.5" y="45.4">STEP</text>
<text x="65.5" y="47.2">DIR</text>
<text x="65.5" y="43.6">CLK</text>
<text x="75.6" y="47.2">OA1</text>
<text x="75.6" y="43.6">VSB</text>
<text x="82" y="46.4">2</text>
<text x="82" y="42.8">30</text>
<text x="186.8" y="44.6">42</text>
<text x="186.8" y="46.4">41</text>
<text x="186.8" y="42.8">21</text>
<text x="191.9" y="45.4">STEP</text>
<text x="191.9" y="47.2">DIR</text>
<text x="191.9" y="43.6">CLK</text>
<text x="201.9" y="47.2">OA1</text>
<text x="201.9" y="43.6">VSB</text>
<text x="208.4" y="46.4">2</text>
<text x="208.4" y="42.8">30</text>
<text x="60.4" y="51.9">18</text>
<text x="60.4" y="53.8">16</text>
<text x="60.4" y="48.3">19</text>
<text x="65.5" y="52.7">CS</text>
<text x="65.5" y="49.1">EN</text>
<text x="75.5" y="52.7">BRA</text>
<text x="75.6" y="49.1">OA2</text>
<text x="82" y="48.3">5</text>
<text x="82" y="51.9">9</text>
<text x="82" y="53.8">12</text>
<text x="186.8" y="51.9">18</text>
<text x="186.8" y="53.8">16</text>
<text x="186.8" y="48.3">19</text>
<text x="191.9" y="52.7">CS</text>
<text x="191.9" y="49.1">EN</text>
<text x="201.9" y="52.7">BRA</text>
<text x="201.9" y="49.1">OA2</text>
<text x="208.4" y="48.3">5</text>
<text x="208.4" y="51.9">9</text>
<text x="208.4" y="53.8">12</text>
<text x="60.4" y="55.6">15</text>
<text x="60.4" y="57.4">14</text>
<text x="65.5" y="54.6">SCK</text>
<text x="65.5" y="56.4">SDI</text>
<text x="65.5" y="58.2">SDO</text>
<text x="75.5" y="54.6">SRA</text>
<text x="75.6" y="58.2">OB1</text>
<text x="82" y="57.4">26</text>
<text x="82" y="59.3">23</text>
<text x="186.8" y="55.6">15</text>
<text x="186.8" y="57.4">14</text>
<text x="191.9" y="54.6">SCK</text>
<text x="191.9" y="56.4">SDI</text>
<text x="191.9" y="58.2">SDO</text>
<text x="201.9" y="54.6">SRA</text>
<text x="201.9" y="58.2">OB1</text>
<text x="208.4" y="57.4">26</text>
<text x="208.4" y="59.3">23</text>
<text x="60.4" y="61.1">38</text>
<text x="60.4" y="64.8">37</text>
<text x="65.5" y="61.9">SG_TST</text>
<text x="65.5" y="65.6">TST_ANA</text>
<text x="75.5" y="63.7">BRB</text>
<text x="75.5" y="65.6">SRB</text>
<text x="75.6" y="60.1">OB2</text>
<text x="82" y="62.9">25</text>
<text x="82" y="64.8">22</text>
<text x="186.8" y="61.1">38</text>
<text x="186.8" y="64.8">37</text>
<text x="191.9" y="61.9">SG_TST</text>
<text x="191.9" y="65.6">TST_ANA</text>
<text x="201.9" y="63.7">BRB</text>
<text x="201.9" y="65.6">SRB</text>
<text x="201.9" y="60.1">OB2</text>
<text x="208.4" y="62.9">25</text>
<text x="208.4" y="64.8">22</text>
<text x="60.4" y="66.6">43</text>
<text x="60.4" y="70.3">17</text>
<text x="65.5" y="67.4">TST_MODE</text>
<text x="65.5" y="71.1">GND</text>
<text x="186.8" y="66.6">43</text>
<text x="186.8" y="70.3">17</text>
<text x="191.9" y="67.4">TST_MODE</text>
<text x="191.9" y="71.1">GND</text>
<text x="60.4" y="112.4">40</text>
<text x="65.5" y="113.2">VCC_IO</text>
<text x="75.5" y="113.2">VHS</text>
<text x="82" y="112.4">35</text>
<text x="60.4" y="114.2">13</text>
<text x="60.4" y="119.7">21</text>
<text x="65.5" y="115">5V_OUT</text>
<text x="75.6" y="118.7">VSA</text>
<text x="76.6" y="116.9">VS</text>
<text x="82" y="116">36</text>
<text x="82" y="117.9">4</text>
<text x="82" y="119.7">30</text>
<text x="60.4" y="121.5">42</text>
<text x="60.4" y="123.4">41</text>
<text x="60.4" y="125.2">19</text>
<text x="65.5" y="122.3">STEP</text>
<text x="65.5" y="124.2">DIR</text>
<text x="65.5" y="120.5">CLK</text>
<text x="75.6" y="124.2">OA1</text>
<text x="75.6" y="120.5">VSB</text>
<text x="82" y="123.4">2</text>
<text x="82" y="125.2">5</text>
<text x="60.4" y="128.9">18</text>
<text x="60.4" y="130.7">16</text>
<text x="65.5" y="129.7">CS</text>
<text x="65.5" y="131.5">SCK</text>
<text x="65.5" y="126">EN</text>
<text x="75.5" y="129.7">BRA</text>
<text x="75.5" y="131.5">SRA</text>
<text x="75.6" y="126">OA2</text>
<text x="82" y="128.9">9</text>
<text x="82" y="130.7">12</text>
<text x="60.4" y="132.5">15</text>
<text x="60.4" y="134.4">14</text>
<text x="65.5" y="133.3">SDI</text>
<text x="65.5" y="135.2">SDO</text>
<text x="75.6" y="135.2">OB1</text>
<text x="75.6" y="137">OB2</text>
<text x="82" y="134.4">26</text>
<text x="82" y="136.2">23</text>
<text x="60.4" y="138">38</text>
<text x="60.4" y="143.5">43</text>
<text x="60.4" y="141.7">37</text>
<text x="65.5" y="138.8">SG_TST</text>
<text x="65.5" y="142.5">TST_ANA</text>
<text x="75.5" y="140.7">BRB</text>
<text x="75.5" y="142.5">SRB</text>
<text x="82" y="139.9">25</text>
<text x="82" y="141.7">22</text>
<text x="60.4" y="147.2">17</text>
<text x="65.5" y="144.3">TST_MODE</text>
<text x="65.5" y="148">GND</text>
</g>
<g font-size="1.4" fill="#800000">
<text x="112.9" y="28.1" transform="rotate(-90 112.9 28.1)">+</text>
<text x="118.4" y="28.1" transform="rotate(-90 118.4 28.1)">+</text>
<text x="239.3" y="28.1" transform="rotate(-90 239.3 28.1)">+</text>
<text x="244.8" y="28.1" transform="rotate(-90 244.8 28.1)">+</text>
<text x="112.9" y="105" transform="rotate(-90 112.9 105)">+</text>
<text x="118.4" y="105" transform="rotate(-90 118.4 105)">+</text>
</g>
</svg>
